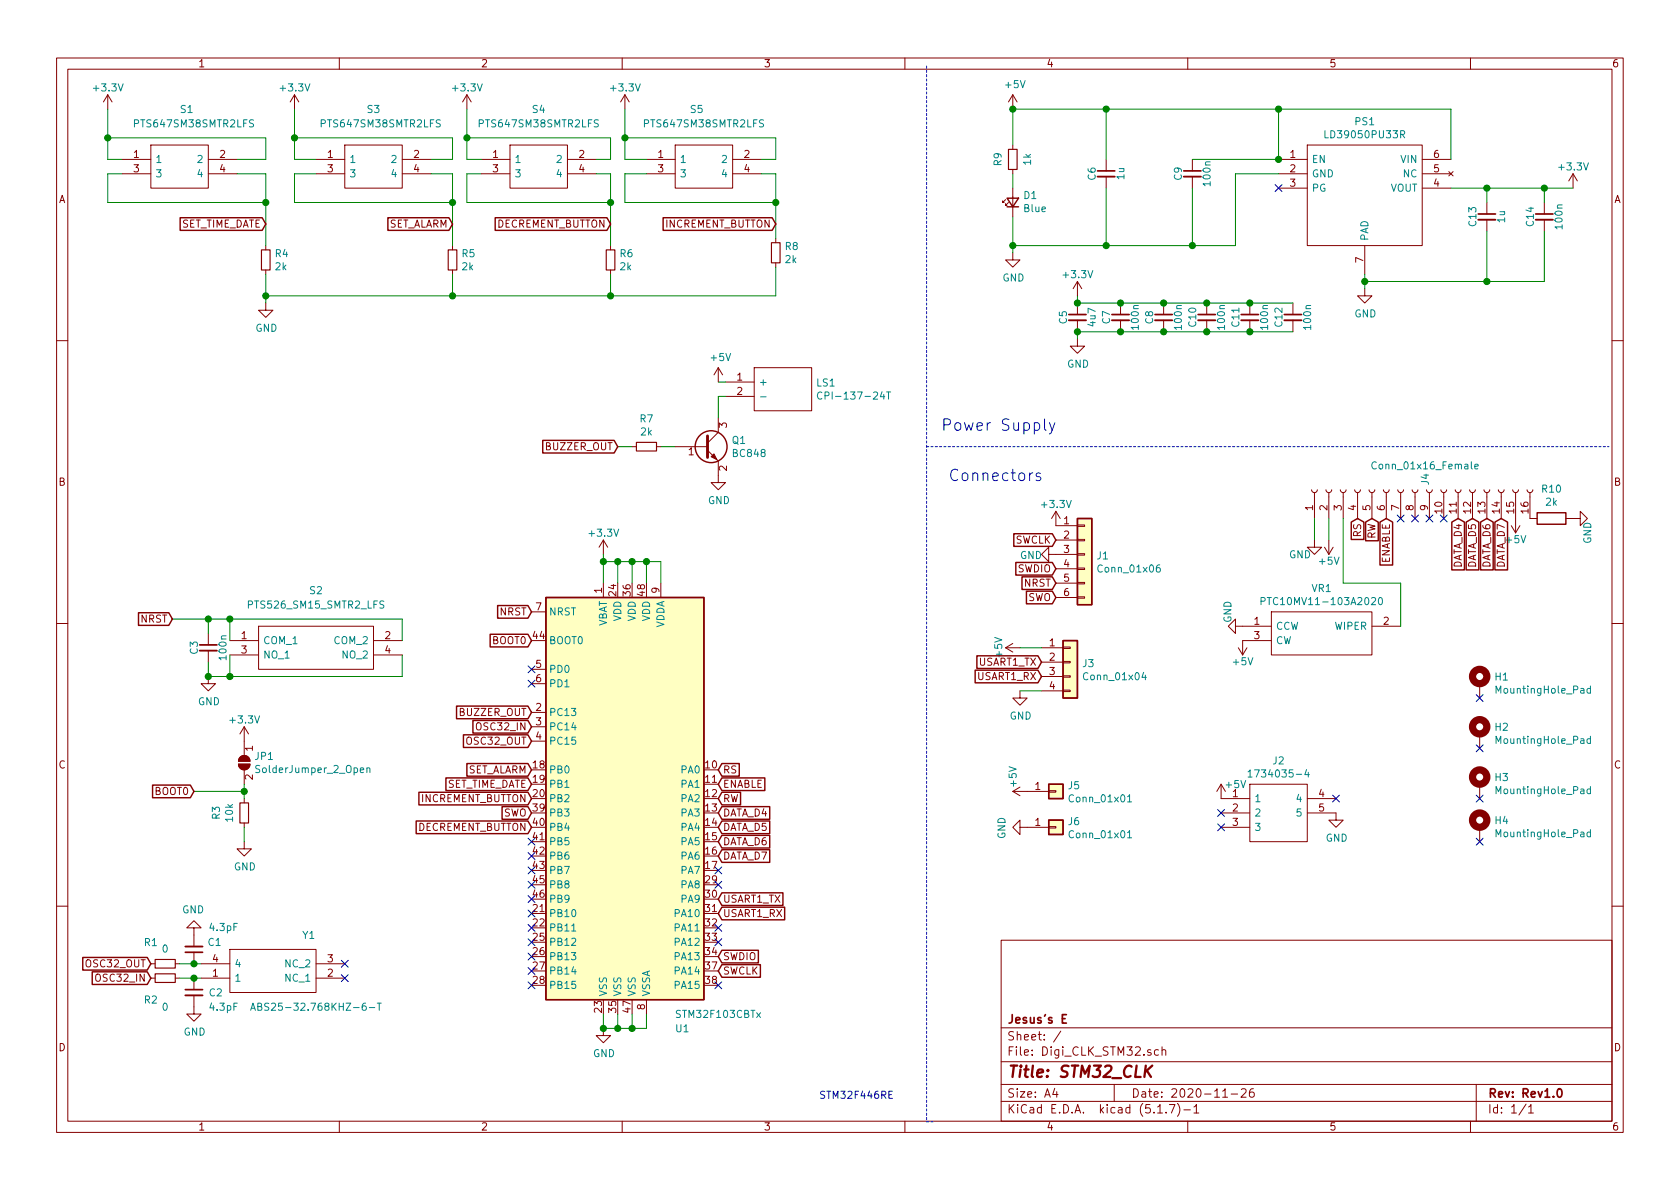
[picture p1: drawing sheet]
<svg xmlns="http://www.w3.org/2000/svg" width="297mm" height="210mm" viewBox="0 0 297 210" stroke-linecap="round" stroke-linejoin="round" font-family="sans-serif">
<g fill="none" stroke="#840000" stroke-width=".18">
<path d="M10 10.3h277v189.9h-277zM12 12.2h273v186.1h-273zM19 16.8l-.7 1.2M19 16.8v2.5M19 16.8l.8 1.2M52.1 16.8l-.8 1.2M52.1 16.8v2.5M52.1 16.8l.7 1.2M60 10.3v1.9M82.5 16.8l-.7 1.2M82.5 16.8v2.5M82.5 16.8l.8 1.2"/>
<path d="M110 10.3v1.9M110.5 16.8l-.8 1.2M110.5 16.8v2.5M110.5 16.8l.8 1.2M160 10.3v1.9M179.1 16.8v2.5M179.1 16.8l-.8 1.2M179.1 16.8l.7 1.2M210 10.3v1.9M260 10.3v1.9M21.6 28.2h5.1M21.6 30.7h5.1"/>
<path d="M26.7 25.6h10.1v7.7h-10.1zM36.8 28.2h5.1M36.8 30.7h5.1M55.9 28.2h5.1M55.9 30.7h5.1M61 25.6h10.1v7.7h-10.1zM71.1 28.2h5.1M71.1 30.7h5.1M85.1 28.2h5.1M85.1 30.7h5.1M90.2 25.6h10.1v7.7h-10.1zM100.3 28.2h5.1"/>
<path d="M100.3 30.7h5.1M114.3 28.2h5.1M114.3 30.7h5.1M119.4 25.6h10.1v7.7h-10.1zM129.5 28.2h5.1M129.5 30.7h5.1M177.8 35.3l-.5 .5v-.2v.2h.2M178.3 35.8l-.5 .5v-.2v.2h.3M179.1 25.6v.8M179.1 30v.7M179.1 33.3v5M195.6 28.2v2"/>
<path d="M195.6 31.2v2.1M210.8 28.2v2M210.8 31.2v2.1M226.1 28.2h5M226.1 30.7h5M226.1 33.3h5M231.1 25.6h20.4v17.8h-20.4zM251.5 28.2h5M251.5 30.7h5M251.5 33.3h5M256.2 30.3l.7 .8M256.9 30.3l-.7 .8"/>
<path d="M262.9 35.8v2M262.9 38.9v2M273 35.8v2M273 38.9v2M278.1 30.7l-.7 1.3M278.1 30.7v2.6M278.1 30.7l.8 1.3M47 53.6v1.3h1.3l-1.3 1.2-1.3-1.2h1.3M47 43.4v.8M47 47.7v.8M80 43.4v.8M80 47.7v.8"/>
<path d="M107.9 43.4v.8M107.9 47.7v.8M137.2 42.2v.7M137.2 46.5v.7M179.1 44.7v1.3h1.2l-1.2 1.2-1.3-1.2h1.3M190.5 59.9v1.3h1.3l-1.3 1.3-1.3-1.3h1.3M190.5 49.8l-.8 1.2M190.5 49.8v2.5M190.5 53.6v2M190.5 56.6v2.1M190.5 49.8l.8 1.2M198.1 53.6v2"/>
<path d="M198.1 56.6v2.1M205.7 53.6v2M205.7 56.6v2.1M213.4 53.6v2M213.4 56.6v2.1M221 53.6v2M221 56.6v2.1M228.6 53.6v2M228.6 56.6v2.1M241.3 51v1.3h1.3l-1.3 1.3-1.3-1.3h1.3M241.3 43.4v5.1M10 60.2h2"/>
<path d="M111.8 79h.7M116.1 79h.7M119.4 79h5.7M125.1 79.6l1.9 1.9v3.8h1.3l-1.3 1.3-1.3-1.3h1.3M127 65l-.8 1.3M127 65v2.6M127 73.9v2.5l-1.9 2M127 65l.8 1.3M128.3 67.6h5M128.3 70.1h5M133.3 65h10.2v7.6h-10.2zM285 60.2h2"/>
<path d="M106.7 95.5l-.8 1.3M106.7 95.5v2.5M106.7 95.5l.7 1.3M185.4 98v-1.2l-1.3 1.2 1.3 1.3v-1.3h5.1M186.7 90.4v2.6h3.8M186.7 95.5h3.8M186.7 90.4l-.8 1.3M186.7 90.4l.8 1.3M190.5 95.4h1.3v.2h-1.3zM190.5 92.8h1.3v.3h-1.3zM190.5 97.9h1.3v.3h-1.3zM231.9 86.6l.1 .3 .3 .2 .4-.1 .2-.4"/>
<path d="M232.4 95.5v1.3h1.3l-1.3 1.2-1.3-1.2h1.3M232.4 87.1v4.6M234.2 96.8l.7 1.2M234.4 86.6l.1 .3 .4 .2 .4-.1 .2-.4M234.9 87.1v4.6M234.9 95.5v2.5M235.7 96.8l-.8 1.2M237 86.6l.1 .3 .3 .2 .4-.1 .2-.4M237.5 87.1v4.6M239.5 86.6l.1 .3 .4 .2 .3-.1 .2-.4M240 87.1v4.6M242.1 86.6l.1 .3 .3 .2 .4-.1 .2-.4"/>
<path d="M242.6 87.1v4.6M244.6 86.6l.1 .3 .3 .2 .4-.1 .2-.4M245.1 87.1v4.6M247.1 86.6l.1 .3 .4 .2 .4-.1 .2-.4M247.6 87.1v4.6M249.7 86.6l.1 .3 .3 .2 .4-.1 .2-.4M250.2 87.1v4.6M252.2 86.6l.1 .3 .4 .2 .3-.1 .2-.4M252.7 87.1v4.6M254.8 86.6l.1 .3 .3 .2 .4-.1 .2-.4M255.3 87.1v4.6M257.3 86.6l.1 .3 .3 .2 .4-.1 .2-.4"/>
<path d="M257.8 87.1v4.6M259.8 86.6l.1 .3 .4 .2 .4-.1 .2-.4M260.3 87.1v4.6M262.4 86.6l.1 .3 .3 .2 .4-.1 .2-.4M262.9 87.1v4.6M264.9 86.6l.1 .3 .4 .2 .3-.1 .2-.4M265.4 87.1v4.6M267.2 93l.8 1.2M267.5 86.6l.1 .3 .3 .2 .4-.1 .2-.4M268 87.1v7.1M268.7 93l-.7 1.2M270 86.6l.1 .3 .3 .2 .4-.1 .2-.4"/>
<path d="M270.5 87.1v4.6h1.3M276.9 91.7h2.5v-1.3l1.3 1.3-1.3 1.3v-1.3M10 110.3h2M36.8 119.6v1.3h1.3l-1.3 1.3-1.2-1.3h1.2M36.8 112v2M36.8 115.1v2M40.6 113.3h5.1M40.6 115.8h5.1M45.7 110.7h20.3v7.7h-20.3zM66 113.3h5.1M66 115.8h5.1M94 108.2h2.5"/>
<path d="M94 118.4h2.5M106.7 103.1v2.6M116.8 103.1v2.6M177.8 114.5h2.5M177.8 114.5l1.3 .8M179.1 113.8l-1.3 .7M184.1 114.5h3.9M184.1 117.1h3.9M184.1 119.6h3.9M186.7 100.6h3.8M186.7 103.1h3.8M186.7 105.7h3.8"/>
<path d="M188 119.5h1.2v.3h-1.2zM188 114.4h1.2v.3h-1.2zM188 117h1.2v.2h-1.2zM190.5 103h1.3v.2h-1.3zM190.5 105.5h1.3v.3h-1.3zM190.5 100.5h1.3v.2h-1.3zM218.4 110.7v-1.2l-1.2 1.2 1.2 1.3v-1.3h6.4M218.9 114.5l.8 1.3M220.5 114.5l-.8 1.3M224.8 108.2h17.8v7.6h-17.8zM224.8 113.3h-5.1v2.5M242.6 110.7h5"/>
<path d="M285 110.3h2M42.2 135.1h2a1.02 1.02 0 0 1-1 1 1.02 1.02 0 0 1-1-1zM42.4 134a1.02 1.02 0 0 1 1.1-.4 1.02 1.02 0 0 1 .7 1h-2zM43.2 128.5v5.1M43.2 136.1v2.6M43.2 128.5l-.8 1.3M43.2 128.5l.7 1.3M94 126h2.5M94 128.5h2.5M94 131.1h2.5M94 120.9h2.5M179.1 139.9l1.2 .8"/>
<path d="M179.1 139.9h6.3M180.3 122.2v1.2h1.3l-1.3 1.3-1.2-1.3h1.2M180.3 139.2l-1.2 .7M184.1 122.2h3.9M185.4 139.8h1.3v.3h-1.3zM188 122h1.2v.3h-1.2zM215.9 138.7v2.5h5.1M215.9 138.7l-.8 1.2M215.9 138.7l.8 1.2M221 138.7h10.1v10.1h-10.1zM261.6 120.9v2.5M261.6 129.8v2.5"/>
<path d="M261.6 138.7v2.5M43.2 148.8v1.3h1.2l-1.2 1.3-1.3-1.3h1.3M43.2 141.2v.8M43.2 145.5v.8M180.3 146.3v-1.3l-1.2 1.3 1.2 1.3v-1.3h5.1M185.4 146.2h1.3v.2h-1.3zM215.9 143.8h5.1M215.9 146.3h5.1M231.1 143.8h5.1v1.2h1.3l-1.3 1.3-1.3-1.3h1.3M231.1 141.2h5.1M261.6 146.3v2.5M10 160.2h2"/>
<path d="M26.7 173h.7M26.7 170.4h.7M31 173h.7M31 170.4h.7M34.3 176v3.3h1.3l-1.3 1.3-1.3-1.3h1.3M34.3 164.1h1.3l-1.3-1.3-1.3 1.3h1.3v3.3M34.3 168.4v2M34.3 173v2M35.6 173h5M35.6 170.4h5M40.6 167.9h15.3v7.6h-15.3zM55.9 173h5.1"/>
<path d="M55.9 170.4h5.1M114.3 176.8v2.5M177 166.3h108v32h-108zM285 160.2h2M60 198.3v1.9M106.7 181.9v1.2h1.2l-1.2 1.3-1.3-1.3h1.3M110 198.3v1.9M160 198.3v1.9M177 194.8h108M177 191.8h108M177 187.8h108M177 181.8h108"/>
<path d="M186.5 192.5l-.4 1h1M186.8 193v1M187.6 182.3l-1.3 2M197 191.8v3M204.7 196.8h.8M204.8 185.7l-.4-.1-.3 .3 .1 .6 .2 .1 .4-.1M205.5 185.7a.37 .37 0 0 1 .6 .1v.8M205.5 185.1v1.5M206.2 196.7v.1M206.8 195.3h.9l-.6 1.5M208.2 195.1a1.71 1.71 0 0 1 0 2.3M209.3 196.3h1.2"/>
<path d="M210 198.3v1.9M211.1 195.8l.4-.5v1.5M211.1 196.8h.9M216.2 194h.8M217.7 193.5h1.1M219.5 192.7l.2-.2h.3l.3 .2v.3v.2l-.9 .8h.9M221.6 192.5a.59 .59 0 0 0-.7 .7l.1 .7 .2 .1 .5-.1 .1-.5-.2-.2-.4-.1-.3 .3M260 198.3v1.9M261 191.8v6.5M269.8 195.2l-1.2 2M270.3 195.8l.4-.5v1.5M270.3 196.8h.8"/>
</g>
<g fill="none" stroke="#840000" stroke-width=".3">
<path d="M194.1 30.2h3M209.3 30.2h3M261.4 37.8h3M271.5 37.8h3.1M189 55.6h3M196.6 55.6h3M204.2 55.6h3.1M211.8 55.6h3.1M219.5 55.6h3M227.1 55.6h3M35.3 114h3.1M32.8 175h3"/>
<path d="M32.8 168.4h3M188.5 179.4h-.7v1.5h.7M187.8 180.1h.5M275.5 192.6l.2-.1a.8 .8 0 0 1 .5 .8 .8 .8 0 0 1-.5 .7 1 1 0 0 1-.2-1.4z"/>
</g>
<path d="M202.8 189.3l.7 1.1M203.7 188.4l-1.2 1.2" fill="none" stroke="#840000" stroke-width=".41"/>
<g fill="none" stroke="#840000" stroke-width=".25">
<path d="M31.9 38.5h14.5l.6 1.1-.6 1.1h-14.5zM68.6 38.5h10.8l.6 1.1-.6 1.1h-10.8zM87.6 38.5h19.7l.6 1.1-.6 1.1h-19.7zM117.2 38.5h19.3l.7 1.1-.7 1.1h-19.3zM178.1 35h2l-1 1.6zM178.1 36.6h2M96 77.9h12.6l.6 1.1-.6 1.1h-12.6zM179.2 94.4h6.9l.6 1.1-.6 1.1h-6.9zM179.6 99.5h6.5l.6 1.1-.6 1.1h-6.5zM190.5 91.7h2.5v15.2h-2.5zM238.9 92.3l1.1-.6 1.1 .6v3.1h-2.2zM241.5 92.3l1.1-.6 1.1 .6v3.3h-2.2z"/>
<path d="M244 92.3l1.1-.6 1.1 .6v7.6h-2.2zM256.7 92.3l1.1-.6 1.1 .6v8.5h-2.2zM259.2 92.3l1.1-.6 1.2 .6v8.5h-2.3zM261.8 92.3l1.1-.6 1.1 .6v8.5h-2.2zM264.3 92.3l1.1-.6 1.1 .6v8.5h-2.2zM271.8 90.7h5.1v2h-5.1zM24.5 108.4h5.3l.7 1.1-.7 1.1h-5.3zM86.7 112.2h6.6l.7 1.1-.7 1.1h-6.6zM88 107.1h5.3l.7 1.1-.7 1.1h-5.3zM96.5 105.7h28v71.1h-28zM172.4 118.5h11.1l.6 1.1-.6 1.1h-11.1zM172.7 116h10.8l.6 1.1-.6 1.1h-10.8z"/>
<path d="M180.7 102h5.4l.6 1.1-.6 1.1h-5.4zM181.5 104.5h4.6l.6 1.2-.6 1.1h-4.6zM188 113.3h2.5v10.1h-2.5zM27 138.8h6.7l.6 1.1-.6 1.2h-6.7zM78.8 137.6h14.5l.7 1.1-.7 1.1h-14.5zM80.7 124.9h12.6l.7 1.1-.7 1.1h-12.6zM81.9 129.9h11.4l.7 1.2-.7 1.1h-11.4zM82.5 135h10.8l.7 1.1-.7 1.2h-10.8zM83.6 127.4h9.7l.7 1.1-.7 1.1h-9.7zM127.6 135h3.1v2.3h-3.1l-.6-1.2zM127.6 137.6h7.6v2.2h-7.6l-.6-1.1zM185.4 138.7h2.6v2.5h-2.6z"/>
<path d="M73.6 145.2h19.7l.7 1.1-.7 1.1h-19.7zM74.1 140.1h19.2l.7 1.1-.7 1.1h-19.2zM88.8 142.6h4.5l.7 1.2-.7 1.1h-4.5zM127.6 157.9h10.8v2.2h-10.8l-.6-1.1zM127.6 142.6h8.5v2.3h-8.5l-.6-1.1zM127.6 145.2h8.5v2.2h-8.5l-.6-1.1zM127.6 147.7h8.5v2.3h-8.5l-.6-1.2zM127.6 150.3h8.5v2.2h-8.5l-.6-1.1zM127.6 140.1h3.3v2.2h-3.3l-.6-1.1zM185.4 145h2.6v2.6h-2.6zM14.6 169.3h11.4l.7 1.1-.7 1.1h-11.4zM16.3 171.9h9.7l.7 1.1-.7 1.1h-9.7z"/>
<path d="M127.6 160.4h11.1v2.3h-11.1l-.6-1.2zM127.6 168h6.5v2.3h-6.5l-.6-1.1zM127.6 170.6h6.8v2.2h-6.8l-.6-1.1z"/>
<circle cx="125.7" cy="79" r="2.82"/>
</g>
<g fill="none" stroke="#840000" stroke-width=".33">
<path d="M194.1 31.2h3M209.3 31.2h3M261.4 38.9h3M271.5 38.9h3.1M189 56.6h3M196.6 56.6h3M204.2 56.6h3.1M211.8 56.6h3.1M219.5 56.6h3M227.1 56.6h3M35.3 115.1h3.1M32.8 176h3"/>
<path d="M32.8 167.4h3"/>
</g>
<g fill="none" stroke="#008484" stroke-width=".18">
<path d="M234.3 23.1v1.3h.6M247.6 23.8l.7-.1v-.5l-.2-.1h-.5v1.3M247.9 23.8l.5 .6M134.5 70.2h1M145.3 69.4a.6 .6 0 0 0-.8 .5 .6 .6 0 0 0 .6 .7l.2-.1M156.7 69.3h.8M157.1 69.3v1.3M205.1 99.9l-.4 .1a.87 .87 0 0 0 0 1.2l.4-.2v-.5l-.4-.1-.3 .2M243.3 81.8a.6 .6 0 0 0-.8 .4 .6 .6 0 0 0 .6 .7l.2-.1M260.8 82.5l.6-.1-.1-.3h-.4l-.1 .2v.6h.5M202.2 118.9l-.3 .9h.8M202.5 119.4v.8"/>
<path d="M223 106.3h.6l.1-.2-.1-.3-.2-.1h-.4v1.2M243.8 105.8l.2-.1a.69 .69 0 0 1 .4 .6 .69 .69 0 0 1-.4 .6l-.2-.2-.1-.3zM64.9 135.9l.1-.1h.4v.8M64.9 135.8v.8M220.7 136.5l.3-.4v1.3M220.7 137.4h.7M231 136.1l-.3 .9h.8M231.3 136.6v.8M281.2 121.8l-.4-.1-.2 .3 .1 .5h.5M281.2 130.7l-.4-.1-.2 .3 .1 .5h.5M281.2 139.6l-.4-.1-.2 .2 .1 .6h.5M281.2 121.3v1.3"/>
<path d="M281.2 130.2v1.3M281.2 139.1v1.3M199.4 147.2l.3-.3v1.3M199.4 140.9l.3-.4v1.3M199.4 148.2h.7M199.4 141.8h.7M281.2 147.2l-.4-.1-.2 .3 .1 .5h.5M281.2 146.7v1.3M44.3 178.7l.4-1.3 .5 1.3M44.4 178.3h.6M45.6 178l.5-.1 .2-.2-.1-.2-.6-.1v1.3h.5l.2-.2v-.3l-.3-.2M65.3 178.2h1"/>
<path d="M66.7 177.4h.7M67.1 177.4v1.3M101.1 164.6h.7"/>
</g>
<g fill="#840000" stroke="#840000" stroke-width=".18">
<path d="M42.4 134a1.02 1.02 0 0 1 1.1-.4 1.02 1.02 0 0 1 .7 1h-2z"/>
<path d="M42.2 135.1h2a1.02 1.02 0 0 1-1 1 1.02 1.02 0 0 1-1-1z"/>
<path d="M125.7 80.8l.5-.5 .5 1z"/>
</g>
<g fill="none" stroke="#840000" stroke-width="1.3">
<circle cx="261.6" cy="119.6" r="1.27"/>
<circle cx="261.6" cy="137.4" r="1.27"/>
<circle cx="261.6" cy="128.5" r="1.27"/>
<circle cx="261.6" cy="145" r="1.27"/>
</g>
<path d="M178.3 26.4h1.5v3.6h-1.5zM46.2 44.2h1.6v3.5h-1.6zM79.2 44.2h1.6v3.5h-1.6zM107.2 44.2h1.5v3.5h-1.5zM136.4 42.9h1.5v3.6h-1.5zM112.5 78.2h3.6v1.6h-3.6zM42.4 142h1.5v3.5h-1.5zM27.4 172.2h3.6v1.5h-3.6zM27.4 169.7h3.6v1.5h-3.6z" fill="none" stroke="#840000" stroke-width=".2"/>
<g fill="#ffffc2" stroke="#ffffc2" stroke-width=".18">
<path d="M188 113.3h2.5v10.1h-2.5z"/>
<path d="M190.5 91.7h2.5v15.2h-2.5z"/>
<path d="M96.5 105.7h28v71.1h-28z"/>
<path d="M185.4 145h2.6v2.6h-2.6z"/>
<path d="M185.4 138.7h2.6v2.5h-2.6z"/>
</g>
<path d="M125.1 77.1v3.8" fill="none" stroke="#840000" stroke-width=".51"/>
<path d="M163.8 11.7v186.7M163.8 79h120.7M163.8 198.4h1.3" fill="none" stroke="#0000c2" stroke-width=".18" stroke-dasharray=".4 .4"/>
<g fill="none" stroke="#008400" stroke-width=".18">
<path d="M19 19.3v8.9h2.6M52.1 19.3v8.9h3.8M82.5 19.3v8.9h2.6M110.5 19.3v8.9h3.8M195.6 19.3v8.9M226.1 19.3v8.9h-15.3M19 24.4h28v3.8h-5.1M21.6 30.7h-2.6v5.1h28M41.9 30.7h5.1v12.7M52.1 24.4h27.9v3.8h-3.8M55.9 30.7h-3.8v5.1h27.9M76.2 30.7h3.8v12.7"/>
<path d="M82.5 24.4h25.4v3.8h-2.5M85.1 30.7h-2.6v5.1h25.4M105.4 30.7h2.5v12.7M110.5 24.4h26.7v3.8h-2.6M114.3 30.7h-3.8v5.1h26.7M134.6 30.7h2.6v11.5M179.1 25.6v-6.3h77.4v8.9M179.1 30.7v2.6M179.1 38.3v6.4M195.6 33.3v10.1M210.8 33.3v10.1M226.1 30.7h-7.7v12.7h-39.3"/>
<path d="M256.5 33.3h21.6M262.9 33.3v2.5M273 33.3v2.5M47 48.5v5.1M80 48.5v3.8M107.9 48.5v3.8M137.2 47.2v5.1h-90.2M190.5 52.3v1.3h38.1M228.6 58.7h-38.1v1.2M241.3 48.5v2.5M262.9 40.9v8.9M273 40.9v8.9h-31.7"/>
<path d="M109.2 79h2.6M116.8 79h2.6M127 67.6h1.3M128.3 70.1h-1.3v3.8M106.7 99.3h10.1v3.8M106.7 98v5.1M109.2 99.3v3.8M111.8 99.3v3.8M114.3 99.3v3.8M232.4 91.7v3.8M234.9 91.7v3.8M237.5 91.7v11.4h10.1v7.6"/>
<path d="M30.5 109.5h40.6v3.8M36.8 109.5v2.5M40.6 109.5v3.8M40.6 115.8v3.8M71.1 115.8v3.8h-34.3v-2.5M180.3 114.5h3.8M34.3 139.9h8.9M43.2 138.7v2.5M180.3 122.2h3.8M43.2 146.3v2.5M31.7 170.4h3.9M31.7 173h3.9"/>
<path d="M106.7 179.3v2.6h7.6v-2.6M109.2 179.3v2.6M111.8 179.3v2.6"/>
</g>
<path d="M184.7 74.1v1.7l.3 .3M185.5 74.7l.5 1.4M186.5 74.7l-.7 1.9-.3 .2M183.9 83.7l-.4-.1-.3 .3 .1 .3 .6 .2 .1 .2-.1 .3-.1 .1-.6-.1M157.2 193.6h.4M157.8 193h-.6v1.2h.6" fill="none" stroke="#0000c2" stroke-width=".18"/>
<g fill="#008400" stroke="#008400" stroke-width=".25">
<circle cx="47" cy="52.3" r=".51"/>
<circle cx="106.7" cy="99.3" r=".51"/>
<circle cx="273" cy="33.3" r=".51"/>
<circle cx="114.3" cy="99.3" r=".51"/>
<circle cx="137.2" cy="35.8" r=".51"/>
<circle cx="108" cy="35.8" r=".51"/>
<circle cx="80" cy="35.8" r=".51"/>
<circle cx="34.3" cy="170.4" r=".51"/>
<circle cx="111.8" cy="99.3" r=".51"/>
<circle cx="111.8" cy="181.9" r=".51"/>
<circle cx="47" cy="35.8" r=".51"/>
<circle cx="34.3" cy="173" r=".51"/>
<circle cx="109.2" cy="99.3" r=".51"/>
<circle cx="106.7" cy="181.9" r=".51"/>
<circle cx="109.2" cy="181.9" r=".51"/>
<circle cx="213.4" cy="53.6" r=".51"/>
<circle cx="19" cy="24.4" r=".51"/>
<circle cx="198.1" cy="53.6" r=".51"/>
<circle cx="179.1" cy="19.3" r=".51"/>
<circle cx="190.5" cy="53.6" r=".51"/>
<circle cx="190.5" cy="58.7" r=".51"/>
<circle cx="80" cy="52.3" r=".51"/>
<circle cx="52.1" cy="24.4" r=".51"/>
<circle cx="205.7" cy="53.6" r=".51"/>
<circle cx="36.8" cy="119.6" r=".51"/>
<circle cx="221" cy="53.6" r=".51"/>
<circle cx="82.6" cy="24.4" r=".51"/>
<circle cx="221" cy="58.7" r=".51"/>
<circle cx="110.5" cy="24.4" r=".51"/>
<circle cx="213.4" cy="58.7" r=".51"/>
<circle cx="205.7" cy="58.7" r=".51"/>
<circle cx="198.1" cy="58.7" r=".51"/>
<circle cx="179.1" cy="43.4" r=".51"/>
<circle cx="40.6" cy="109.5" r=".51"/>
<circle cx="36.8" cy="109.5" r=".51"/>
<circle cx="108" cy="52.3" r=".51"/>
<circle cx="40.6" cy="119.6" r=".51"/>
<circle cx="43.2" cy="139.9" r=".51"/>
<circle cx="262.9" cy="49.8" r=".51"/>
<circle cx="262.9" cy="33.3" r=".51"/>
<circle cx="241.3" cy="49.8" r=".51"/>
<circle cx="195.6" cy="19.3" r=".51"/>
<circle cx="210.8" cy="43.4" r=".51"/>
<circle cx="226.1" cy="28.2" r=".51"/>
<circle cx="226.1" cy="19.3" r=".51"/>
<circle cx="195.6" cy="43.4" r=".51"/>
</g>
<g fill="none" stroke="#000084" stroke-width=".18">
<path d="M225.5 32.7l1.2 1.2M226.7 32.7l-1.2 1.2M247 91.1l1.3 1.2M248.3 91.1l-1.3 1.2M249.6 91.1l1.2 1.2M250.8 91.1l-1.2 1.2M252.1 91.1l1.2 1.2M253.3 91.1l-1.2 1.2M254.7 91.1l1.2 1.2M255.9 91.1l-1.2 1.2M93.4 117.7l1.2 1.3M94.6 117.7l-1.2 1.3"/>
<path d="M93.4 120.3l1.2 1.2M94.6 120.3l-1.2 1.2M261 131.7l1.2 1.2M261 122.8l1.2 1.2M262.2 131.7l-1.2 1.2M262.2 122.8l-1.2 1.2M93.4 150.8l1.2 1.2M93.4 148.2l1.2 1.2M93.4 153.3l1.2 1.2M93.4 155.8l1.2 1.3M93.4 158.4l1.2 1.2M94.6 150.8l-1.2 1.2"/>
<path d="M94.6 148.2l-1.2 1.2M94.6 153.3l-1.2 1.2M94.6 155.8l-1.2 1.3M94.6 158.4l-1.2 1.2M126.4 155.8l1.2 1.3M126.4 153.3l1.2 1.2M127.6 155.8l-1.2 1.3M127.6 153.3l-1.2 1.2M215.3 145.7l1.2 1.2M215.3 143.1l1.2 1.3M216.5 145.7l-1.2 1.2M216.5 143.1l-1.2 1.3"/>
<path d="M235.6 140.6l1.2 1.2M236.8 140.6l-1.2 1.2M261 148.2l1.2 1.2M261 140.6l1.2 1.2M262.2 148.2l-1.2 1.2M262.2 140.6l-1.2 1.2M60.4 172.4l1.2 1.2M60.4 169.8l1.2 1.2M61.6 172.4l-1.2 1.2M61.6 169.8l-1.2 1.2M93.4 171.1l1.2 1.2M93.4 173.6l1.2 1.2"/>
<path d="M93.4 168.5l1.2 1.3M93.4 166l1.2 1.2M93.4 163.5l1.2 1.2M93.4 160.9l1.2 1.2M94.6 171.1l-1.2 1.2M94.6 173.6l-1.2 1.2M94.6 168.5l-1.2 1.3M94.6 166l-1.2 1.2M94.6 163.5l-1.2 1.2M94.6 160.9l-1.2 1.2M126.4 173.6l1.2 1.2M126.4 163.5l1.2 1.2"/>
<path d="M126.4 166l1.2 1.2M127.6 173.6l-1.2 1.2M127.6 163.5l-1.2 1.2M127.6 166l-1.2 1.2"/>
</g>
<g font-size="2.8" fill="#0000c2">
<text x="166.4" y="76.2">Power Supply</text>
<text x="167.6" y="85.1">Connectors</text>
</g>
<text font-size="2.8" fill="#840000" x="178" y="190.5">Title: STM32_CLK</text>
<g font-size="2.1" fill="#840000">
<text x="178" y="184">Sheet: /</text>
<text x="178" y="181">Jesus's E</text>
<text x="178" y="186.7">File: Digi_CLK_STM32.sch</text>
<text x="178" y="196.9">KiCad E.D.A. kicad (5.1.7)-1</text>
<text x="178" y="194.1">Size: A4</text>
<text x="200" y="194.1">Date: 2020-11-26</text>
<text x="263" y="194.1">Rev: Rev1.0</text>
<text x="263" y="196.9">Id: 1/1</text>
</g>
<g font-size="1.8" fill="#840000">
<text x="35" y="11.9">1</text>
<text x="85" y="11.9">2</text>
<text x="135" y="11.9">3</text>
<text x="185" y="11.9">4</text>
<text x="235" y="11.9">5</text>
<text x="285" y="11.9">6</text>
<text x="23.6" y="27.9">1</text>
<text x="38.9" y="27.9">2</text>
<text x="57.9" y="27.9">1</text>
<text x="73.2" y="27.9">2</text>
<text x="87.1" y="27.9">1</text>
<text x="102.4" y="27.9">2</text>
<text x="116.4" y="27.9">1</text>
<text x="131.6" y="27.9">2</text>
<text x="228.1" y="27.9">1</text>
<text x="253.5" y="27.9">6</text>
<text x="10.4" y="35.9">A</text>
<text x="23.6" y="30.5">3</text>
<text x="38.9" y="30.5">4</text>
<text x="57.9" y="30.5">3</text>
<text x="73.2" y="30.5">4</text>
<text x="87.1" y="30.5">3</text>
<text x="102.4" y="30.5">4</text>
<text x="116.4" y="30.5">3</text>
<text x="131.6" y="30.5">4</text>
<text x="228.1" y="30.5">2</text>
<text x="228.1" y="33">3</text>
<text x="253.5" y="30.5">5</text>
<text x="253.5" y="33">4</text>
<text x="285.4" y="35.9">A</text>
<text x="31.7" y="40.3">SET_TIME_DATE</text>
<text x="68.4" y="40.3">SET_ALARM</text>
<text x="87.6" y="40.3">DECREMENT_BUTTON</text>
<text x="117.5" y="40.3">INCREMENT_BUTTON</text>
<text x="241" y="46.5" transform="rotate(-90 241 46.5)">7</text>
<text x="130.3" y="67.3">1</text>
<text x="130.3" y="69.8">2</text>
<text x="128.5" y="75.7" transform="rotate(-90 128.5 75.7)">3</text>
<text x="96.5" y="79.6">BUZZER_OUT</text>
<text x="121.7" y="80.5">1</text>
<text x="128.5" y="83.3" transform="rotate(-90 128.5 83.3)">2</text>
<text x="10.4" y="85.9">B</text>
<text x="285.4" y="85.9">B</text>
<text x="188.1" y="92.7">1</text>
<text x="188.1" y="95.2">2</text>
<text x="232.2" y="90.3" transform="rotate(-90 232.2 90.3)">1</text>
<text x="234.7" y="90.3" transform="rotate(-90 234.7 90.3)">2</text>
<text x="237.2" y="90.3" transform="rotate(-90 237.2 90.3)">3</text>
<text x="239.8" y="90.3" transform="rotate(-90 239.8 90.3)">4</text>
<text x="240.7" y="94.9" transform="rotate(-90 240.7 94.9)">RS</text>
<text x="242.3" y="90.3" transform="rotate(-90 242.3 90.3)">5</text>
<text x="243.2" y="95.4" transform="rotate(-90 243.2 95.4)">RW</text>
<text x="244.9" y="90.3" transform="rotate(-90 244.9 90.3)">6</text>
<text x="247.4" y="90.3" transform="rotate(-90 247.4 90.3)">7</text>
<text x="249.9" y="90.3" transform="rotate(-90 249.9 90.3)">8</text>
<text x="252.5" y="90.3" transform="rotate(-90 252.5 90.3)">9</text>
<text x="255" y="90.7" transform="rotate(-90 255 90.7)">10</text>
<text x="257.6" y="90.7" transform="rotate(-90 257.6 90.7)">11</text>
<text x="260.1" y="90.7" transform="rotate(-90 260.1 90.7)">12</text>
<text x="262.6" y="90.7" transform="rotate(-90 262.6 90.7)">13</text>
<text x="265.2" y="90.7" transform="rotate(-90 265.2 90.7)">14</text>
<text x="267.7" y="90.7" transform="rotate(-90 267.7 90.7)">15</text>
<text x="270.3" y="90.7" transform="rotate(-90 270.3 90.7)">16</text>
<text x="179.4" y="96.1">SWCLK</text>
<text x="179.9" y="101.2">SWDIO</text>
<text x="188.1" y="97.8">3</text>
<text x="188.1" y="100.3">4</text>
<text x="245.7" y="99.7" transform="rotate(-90 245.7 99.7)">ENABLE</text>
<text x="258.4" y="100.6" transform="rotate(-90 258.4 100.6)">DATA_D4</text>
<text x="261" y="100.6" transform="rotate(-90 261 100.6)">DATA_D5</text>
<text x="263.5" y="100.6" transform="rotate(-90 263.5 100.6)">DATA_D6</text>
<text x="266.1" y="100.6" transform="rotate(-90 266.1 100.6)">DATA_D7</text>
<text x="266.4" y="96.1">+5V</text>
<text x="94.8" y="107.9">7</text>
<text x="106.4" y="104.9" transform="rotate(-90 106.4 104.9)">1</text>
<text x="109" y="105.4" transform="rotate(-90 109 105.4)">24</text>
<text x="111.5" y="105.4" transform="rotate(-90 111.5 105.4)">36</text>
<text x="114" y="105.4" transform="rotate(-90 114 105.4)">48</text>
<text x="116.6" y="104.9" transform="rotate(-90 116.6 104.9)">9</text>
<text x="181.1" y="103.8">NRST</text>
<text x="181.7" y="106.3">SWO</text>
<text x="188.1" y="102.9">5</text>
<text x="188.1" y="105.4">6</text>
<text x="24.9" y="110.1">NRST</text>
<text x="42.7" y="113">1</text>
<text x="68.1" y="113">2</text>
<text x="87.1" y="113.9">BOOT0</text>
<text x="88.4" y="108.8">NRST</text>
<text x="94.3" y="113">44</text>
<text x="221.8" y="110.5">1</text>
<text x="221.8" y="113">3</text>
<text x="244.6" y="110.5">2</text>
<text x="42.7" y="115.6">3</text>
<text x="68.1" y="115.6">4</text>
<text x="94.8" y="118.1">5</text>
<text x="173.1" y="117.7">USART1_TX</text>
<text x="185.6" y="114.3">1</text>
<text x="185.6" y="116.8">2</text>
<text x="185.6" y="119.4">3</text>
<text x="94.8" y="125.7">2</text>
<text x="94.8" y="120.6">6</text>
<text x="172.8" y="120.3">USART1_RX</text>
<text x="185.6" y="121.9">4</text>
<text x="81.3" y="126.6">BUZZER_OUT</text>
<text x="82.7" y="131.7">OSC32_OUT</text>
<text x="84.6" y="129.2">OSC32_IN</text>
<text x="94.8" y="128.3">3</text>
<text x="94.8" y="130.8">4</text>
<text x="10.4" y="135.9">C</text>
<text x="44.7" y="137.9" transform="rotate(-90 44.7 137.9)">2</text>
<text x="44.7" y="132.8" transform="rotate(-90 44.7 132.8)">1</text>
<text x="82.4" y="136.8">SET_ALARM</text>
<text x="94.3" y="135.9">18</text>
<text x="124.8" y="135.9">10</text>
<text x="127.8" y="136.8">RS</text>
<text x="285.4" y="135.9">C</text>
<text x="27.4" y="140.6">BOOT0</text>
<text x="74.3" y="141.9">INCREMENT_BUTTON</text>
<text x="78.7" y="139.3">SET_TIME_DATE</text>
<text x="94.3" y="138.4">19</text>
<text x="94.3" y="141">20</text>
<text x="94.3" y="143.5">39</text>
<text x="124.8" y="138.4">11</text>
<text x="124.8" y="141">12</text>
<text x="124.8" y="143.5">13</text>
<text x="127.8" y="139.3">ENABLE</text>
<text x="127.8" y="141.9">RW</text>
<text x="183" y="139.7">1</text>
<text x="218" y="141">1</text>
<text x="218" y="143.5">2</text>
<text x="233.2" y="141">4</text>
<text x="233.2" y="143.5">5</text>
<text x="73.6" y="146.9">DECREMENT_BUTTON</text>
<text x="89" y="144.4">SWO</text>
<text x="94.3" y="146">40</text>
<text x="94.3" y="148.6">41</text>
<text x="124.8" y="146">14</text>
<text x="124.8" y="148.6">15</text>
<text x="127.8" y="144.4">DATA_D4</text>
<text x="127.8" y="146.9">DATA_D5</text>
<text x="127.8" y="149.5">DATA_D6</text>
<text x="183" y="146">1</text>
<text x="218" y="146">3</text>
<text x="94.3" y="151.1">42</text>
<text x="94.3" y="153.7">43</text>
<text x="124.8" y="151.1">16</text>
<text x="124.8" y="153.7">17</text>
<text x="127.8" y="152">DATA_D7</text>
<text x="94.3" y="161.3">21</text>
<text x="94.3" y="156.2">45</text>
<text x="94.3" y="158.7">46</text>
<text x="124.8" y="161.3">31</text>
<text x="124.8" y="156.2">29</text>
<text x="124.8" y="158.7">30</text>
<text x="127.8" y="159.6">USART1_TX</text>
<text x="94.3" y="163.8">22</text>
<text x="94.3" y="166.4">25</text>
<text x="124.8" y="163.8">32</text>
<text x="124.8" y="166.4">33</text>
<text x="127.8" y="162.2">USART1_RX</text>
<text x="15.4" y="171.1">OSC32_OUT</text>
<text x="17.3" y="173.6">OSC32_IN</text>
<text x="37.6" y="172.7">1</text>
<text x="37.6" y="170.2">4</text>
<text x="57.9" y="172.7">2</text>
<text x="57.9" y="170.2">3</text>
<text x="94.3" y="168.9">26</text>
<text x="94.3" y="171.4">27</text>
<text x="94.3" y="174">28</text>
<text x="124.8" y="168.9">34</text>
<text x="124.8" y="171.4">37</text>
<text x="124.8" y="174">38</text>
<text x="127.8" y="169.8">SWDIO</text>
<text x="127.8" y="172.3">SWCLK</text>
<text x="106.4" y="179" transform="rotate(-90 106.4 179)">23</text>
<text x="109" y="179" transform="rotate(-90 109 179)">35</text>
<text x="111.5" y="179" transform="rotate(-90 111.5 179)">47</text>
<text x="114" y="178.5" transform="rotate(-90 114 178.5)">8</text>
<text x="10.4" y="185.9">D</text>
<text x="285.4" y="185.9">D</text>
<text x="35" y="199.9">1</text>
<text x="85" y="199.9">2</text>
<text x="135" y="199.9">3</text>
<text x="185" y="199.9">4</text>
<text x="235" y="199.9">5</text>
<text x="285" y="199.9">6</text>
</g>
<g font-size="1.8" fill="#008484">
<text x="16.7" y="16.2">+3.3V</text>
<text x="49.7" y="16.2">+3.3V</text>
<text x="80.2" y="16.2">+3.3V</text>
<text x="108.2" y="16.2">+3.3V</text>
<text x="177.9" y="15.6">+5V</text>
<text x="24.1" y="22.5">PTS647SM38SMTR2LFS</text>
<text x="32" y="20">S1</text>
<text x="57.1" y="22.5">PTS647SM38SMTR2LFS</text>
<text x="65" y="20">S3</text>
<text x="85.1" y="22.5">PTS647SM38SMTR2LFS</text>
<text x="94.2" y="20">S4</text>
<text x="114.3" y="22.5">PTS647SM38SMTR2LFS</text>
<text x="122.1" y="20">S5</text>
<text x="239.6" y="22.1">PS1</text>
<text x="27.4" y="28.8">1</text>
<text x="35.1" y="28.8">2</text>
<text x="61.7" y="28.8">1</text>
<text x="69.4" y="28.8">2</text>
<text x="90.9" y="28.8">1</text>
<text x="98.6" y="28.8">2</text>
<text x="120.1" y="28.8">1</text>
<text x="127.8" y="28.8">2</text>
<text x="177.1" y="29.3" transform="rotate(-90 177.1 29.3)">R9</text>
<text x="182.3" y="29.2" transform="rotate(-90 182.3 29.2)">1k</text>
<text x="231.9" y="28.8">EN</text>
<text x="234.8" y="24.5">LD39050PU33R</text>
<text x="247.8" y="28.8">VIN</text>
<text x="27.4" y="31.4">3</text>
<text x="35.1" y="31.4">4</text>
<text x="61.7" y="31.4">3</text>
<text x="69.4" y="31.4">4</text>
<text x="90.9" y="31.4">3</text>
<text x="98.6" y="31.4">4</text>
<text x="120.1" y="31.4">3</text>
<text x="127.8" y="31.4">4</text>
<text x="181.1" y="35.2">D1</text>
<text x="193.7" y="31.8" transform="rotate(-90 193.7 31.8)">C6</text>
<text x="198.8" y="31.7" transform="rotate(-90 198.8 31.7)">1u</text>
<text x="209" y="31.8" transform="rotate(-90 209 31.8)">C9</text>
<text x="214" y="32.7" transform="rotate(-90 214 32.7)">100n</text>
<text x="231.9" y="31.4">GND</text>
<text x="231.9" y="33.9">PG</text>
<text x="245.8" y="33.9">VOUT</text>
<text x="248.1" y="31.4">NC</text>
<text x="275.8" y="30.1">+3.3V</text>
<text x="181.1" y="37.5">Blue</text>
<text x="261" y="39.9" transform="rotate(-90 261 39.9)">C13</text>
<text x="266.1" y="39.3" transform="rotate(-90 266.1 39.3)">1u</text>
<text x="271.2" y="39.9" transform="rotate(-90 271.2 39.9)">C14</text>
<text x="276.3" y="40.4" transform="rotate(-90 276.3 40.4)">100n</text>
<text x="48.7" y="45.5">R4</text>
<text x="48.7" y="47.8">2k</text>
<text x="81.7" y="45.5">R5</text>
<text x="81.7" y="47.8">2k</text>
<text x="109.7" y="45.5">R6</text>
<text x="109.7" y="47.8">2k</text>
<text x="138.9" y="44.2">R8</text>
<text x="138.9" y="46.5">2k</text>
<text x="241.9" y="42.7" transform="rotate(-90 241.9 42.7)">PAD</text>
<text x="177.2" y="49.8">GND</text>
<text x="188.2" y="49.2">+3.3V</text>
<text x="45.2" y="58.7">GND</text>
<text x="188.6" y="57.2" transform="rotate(-90 188.6 57.2)">C5</text>
<text x="193.7" y="57.7" transform="rotate(-90 193.7 57.7)">4u7</text>
<text x="196.3" y="57.2" transform="rotate(-90 196.3 57.2)">C7</text>
<text x="201.3" y="58.1" transform="rotate(-90 201.3 58.1)">100n</text>
<text x="203.9" y="57.2" transform="rotate(-90 203.9 57.2)">C8</text>
<text x="209" y="58.1" transform="rotate(-90 209 58.1)">100n</text>
<text x="211.5" y="57.7" transform="rotate(-90 211.5 57.7)">C10</text>
<text x="216.6" y="58.1" transform="rotate(-90 216.6 58.1)">100n</text>
<text x="219.1" y="57.7" transform="rotate(-90 219.1 57.7)">C11</text>
<text x="224.2" y="58.1" transform="rotate(-90 224.2 58.1)">100n</text>
<text x="226.7" y="57.7" transform="rotate(-90 226.7 57.7)">C12</text>
<text x="231.8" y="58.1" transform="rotate(-90 231.8 58.1)">100n</text>
<text x="239.5" y="56.1">GND</text>
<text x="125.8" y="63.8">+5V</text>
<text x="188.7" y="65">GND</text>
<text x="134.1" y="68.2">+</text>
<text x="144.4" y="68.3">LS1</text>
<text x="145.9" y="70.7">CPI-137-24T</text>
<text x="113.2" y="74.7">R7</text>
<text x="113.3" y="77">2k</text>
<text x="129.5" y="78.5">Q1</text>
<text x="129.7" y="80.8">BC848</text>
<text x="243.2" y="83">Conn_01x16_Female</text>
<text x="125.2" y="89.1">GND</text>
<text x="184.4" y="89.8">+3.3V</text>
<text x="252.7" y="85.7" transform="rotate(-90 252.7 85.7)">J4</text>
<text x="272.7" y="87.1">R10</text>
<text x="273.4" y="89.4">2k</text>
<text x="104.3" y="94.9">+3.3V</text>
<text x="180.3" y="98.9">GND</text>
<text x="194" y="98.9">J1</text>
<text x="194.4" y="101.2">Conn_01x06</text>
<text x="227.9" y="98.7">GND</text>
<text x="233.3" y="99.9">+5V</text>
<text x="281.4" y="96.2" transform="rotate(-90 281.4 96.2)">GND</text>
<text x="44.2" y="107.6">PTS526_SM15_SMTR2_LFS</text>
<text x="54.8" y="105.1">S2</text>
<text x="224.3" y="107">PTC10MV11-103A2020</text>
<text x="232" y="104.7">VR1</text>
<text x="46.5" y="113.9">COM_1</text>
<text x="59.2" y="113.9">COM_2</text>
<text x="97" y="113.9">BOOT0</text>
<text x="97" y="108.8">NRST</text>
<text x="107.3" y="111" transform="rotate(-90 107.3 111)">VBAT</text>
<text x="109.9" y="109.9" transform="rotate(-90 109.9 109.9)">VDD</text>
<text x="112.4" y="109.9" transform="rotate(-90 112.4 109.9)">VDD</text>
<text x="114.9" y="109.9" transform="rotate(-90 114.9 109.9)">VDD</text>
<text x="117.5" y="111.2" transform="rotate(-90 117.5 111.2)">VDDA</text>
<text x="217.7" y="110.2" transform="rotate(-90 217.7 110.2)">GND</text>
<text x="225.6" y="111.4">CCW</text>
<text x="225.6" y="113.9">CW</text>
<text x="236" y="111.4">WIPER</text>
<text x="35" y="115.7" transform="rotate(-90 35 115.7)">C3</text>
<text x="40.1" y="116.6" transform="rotate(-90 40.1 116.6)">100n</text>
<text x="46.5" y="116.5">NO_1</text>
<text x="60.7" y="116.5">NO_2</text>
<text x="97" y="119">PD0</text>
<text x="177.2" y="116.1" transform="rotate(-90 177.2 116.1)">+5V</text>
<text x="191.5" y="118">J3</text>
<text x="218.1" y="117.6">+5V</text>
<text x="35" y="124.7">GND</text>
<text x="97" y="121.5">PD1</text>
<text x="191.9" y="120.3">Conn_01x04</text>
<text x="264.4" y="120.3">H1</text>
<text x="264.9" y="122.7">MountingHole_Pad</text>
<text x="40.8" y="127.9">+3.3V</text>
<text x="97" y="126.6">PC13</text>
<text x="97" y="129.2">PC14</text>
<text x="97" y="131.7">PC15</text>
<text x="178.5" y="127.2">GND</text>
<text x="264.4" y="129.2">H2</text>
<text x="264.9" y="131.5">MountingHole_Pad</text>
<text x="45.1" y="134.4">JP1</text>
<text x="45.7" y="136.7">SolderJumper_2_Open</text>
<text x="97" y="136.8">PB0</text>
<text x="120.5" y="136.8">PA0</text>
<text x="221.8" y="137.5">1734035-4</text>
<text x="225.1" y="135.2">J2</text>
<text x="97" y="139.3">PB1</text>
<text x="97" y="141.9">PB2</text>
<text x="120.5" y="139.3">PA1</text>
<text x="120.5" y="141.9">PA2</text>
<text x="179.8" y="139" transform="rotate(-90 179.8 139)">+5V</text>
<text x="188.9" y="139.6">J5</text>
<text x="189.4" y="141.9">Conn_01x01</text>
<text x="216.8" y="139.4">+5V</text>
<text x="221.7" y="141.9">1</text>
<text x="229.4" y="141.9">4</text>
<text x="264.4" y="138.1">H3</text>
<text x="264.9" y="140.4">MountingHole_Pad</text>
<text x="38.9" y="144.9" transform="rotate(-90 38.9 144.9)">R3</text>
<text x="41.2" y="145.2" transform="rotate(-90 41.2 145.2)">10k</text>
<text x="97" y="144.4">PB3</text>
<text x="97" y="146.9">PB4</text>
<text x="97" y="149.5">PB5</text>
<text x="120.5" y="144.4">PA3</text>
<text x="120.5" y="146.9">PA4</text>
<text x="120.5" y="149.5">PA5</text>
<text x="177.8" y="148.4" transform="rotate(-90 177.8 148.4)">GND</text>
<text x="188.9" y="145.9">J6</text>
<text x="189.4" y="148.2">Conn_01x01</text>
<text x="221.7" y="144.4">2</text>
<text x="221.7" y="146.9">3</text>
<text x="229.4" y="144.4">5</text>
<text x="234.4" y="148.8">GND</text>
<text x="264.4" y="145.7">H4</text>
<text x="264.9" y="148.1">MountingHole_Pad</text>
<text x="41.4" y="153.9">GND</text>
<text x="97" y="152">PB6</text>
<text x="97" y="154.6">PB7</text>
<text x="120.5" y="152">PA6</text>
<text x="120.5" y="154.6">PA7</text>
<text x="32.2" y="161.5">GND</text>
<text x="97" y="157.1">PB8</text>
<text x="97" y="159.6">PB9</text>
<text x="120.5" y="157.1">PA8</text>
<text x="120.5" y="159.6">PA9</text>
<text x="25.6" y="167.3">R1</text>
<text x="36.8" y="167.3">C1</text>
<text x="37.2" y="164.6">4.3pF</text>
<text x="53.5" y="166">Y1</text>
<text x="97" y="162.2">PB10</text>
<text x="97" y="164.7">PB11</text>
<text x="97" y="167.3">PB12</text>
<text x="119.5" y="162.2">PA10</text>
<text x="119.5" y="164.7">PA11</text>
<text x="119.5" y="167.3">PA12</text>
<text x="28.7" y="168.4">0</text>
<text x="41.4" y="173.6">1</text>
<text x="41.4" y="171.1">4</text>
<text x="50.6" y="173.6">NC_1</text>
<text x="50.6" y="171.1">NC_2</text>
<text x="97" y="169.8">PB13</text>
<text x="97" y="172.3">PB14</text>
<text x="119.5" y="169.8">PA13</text>
<text x="119.5" y="172.3">PA14</text>
<text x="25.6" y="177.5">R2</text>
<text x="28.7" y="178.7">0</text>
<text x="37" y="176.2">C2</text>
<text x="37.2" y="178.7">4.3pF</text>
<text x="46.6" y="178.7">ABS25-32.768KHZ-6-T</text>
<text x="97" y="174.9">PB15</text>
<text x="107.3" y="176.3" transform="rotate(-90 107.3 176.3)">VSS</text>
<text x="109.9" y="176.3" transform="rotate(-90 109.9 176.3)">VSS</text>
<text x="112.4" y="176.3" transform="rotate(-90 112.4 176.3)">VSS</text>
<text x="114.9" y="176.3" transform="rotate(-90 114.9 176.3)">VSSA</text>
<text x="119.5" y="174.9">PA15</text>
<text x="32.5" y="183.1">GND</text>
<text x="119.5" y="182.5">U1</text>
<text x="119.8" y="180">STM32F103CBTx</text>
<text x="104.9" y="186.9">GND</text>
</g>
<text font-size="1.8" fill="#0000c2" x="144.8" y="194.3">STM32F446RE</text>
</svg>
